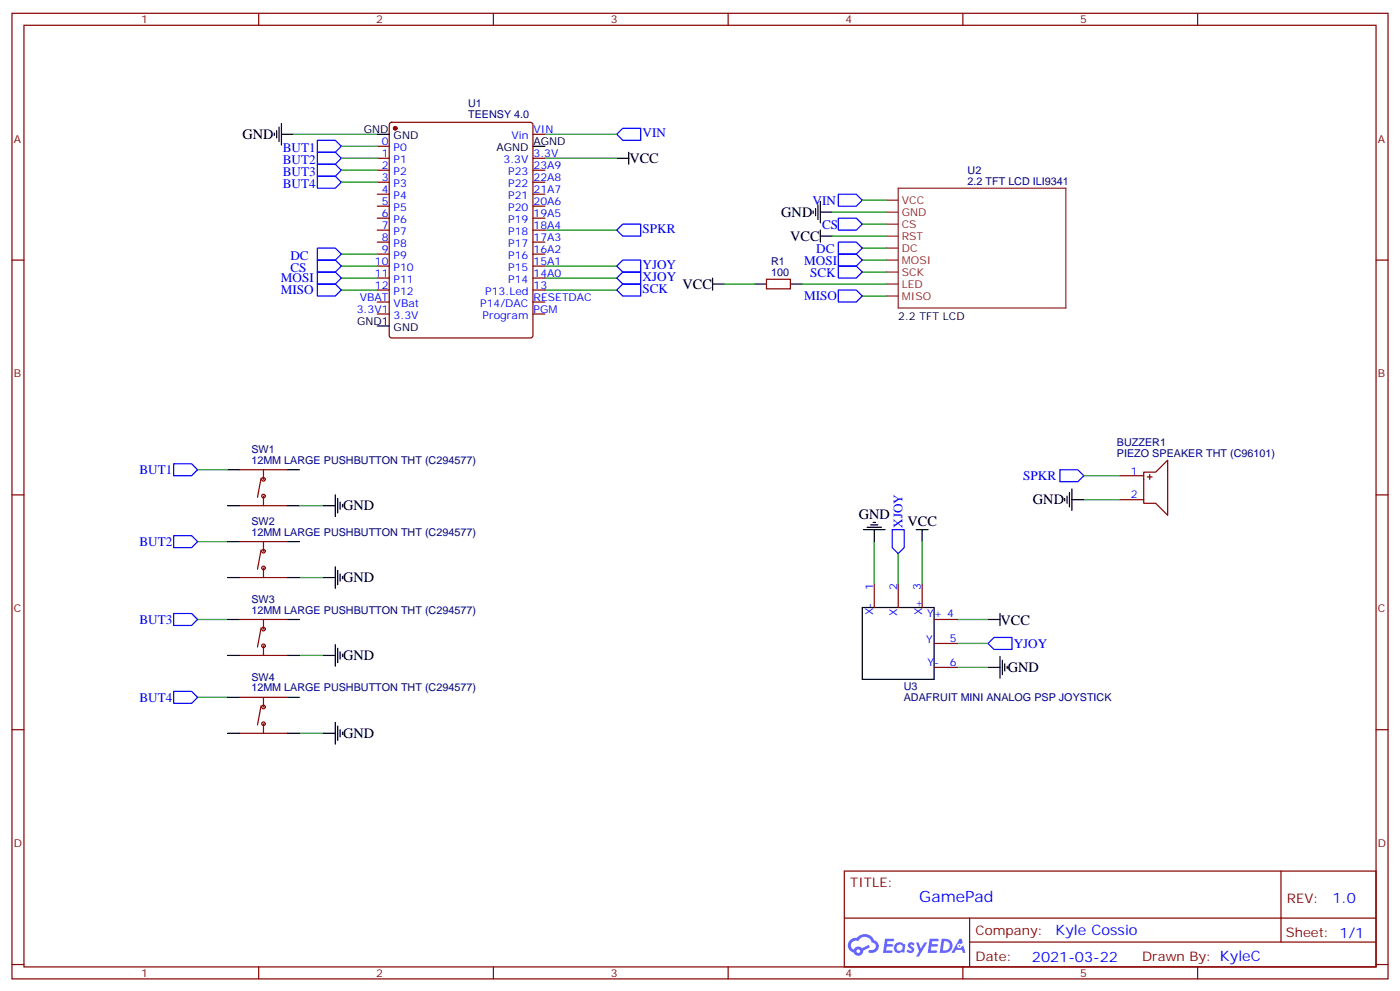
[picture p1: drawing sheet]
<svg xmlns="http://www.w3.org/2000/svg" width="412mm" height="292mm" viewBox="0 0 412 292" stroke-linecap="round" stroke-linejoin="round" font-family="sans-serif">
<g fill="none" stroke="#870000" stroke-width=".35">
<path d="M3.5 3.9h405.4v284.4h-405.4zM7.1 7.4h398.2v277.3h-398.2zM76.2 3.9v3.5M145.3 3.9v3.5M214.5 3.9v3.5M283.6 3.9v3.5M352.8 3.9v3.5M3.5 76.6h3.6M405.3 76.6h3.6M3.5 145.7h3.6M405.3 145.7h3.6M3.5 214.9h3.6"/>
<path d="M405.3 214.9h3.6M248.7 256.5h156.6v28.2h-156.6zM377.3 256.5v20.9M248.7 270.4h156.5M285.6 277.4h119.6M285.6 270.4v14.1M3.5 284h3.6M76.2 284.7v3.6M145.3 284.7v3.6M214.5 284.7v3.6M283.6 284.7v3.6M352.8 284.7v3.6"/>
<path d="M405.3 284h3.6"/>
</g>
<g fill="#5487ff">
<path d="M267.7 277.7a1.22 1.22 0 0 1 1.7 .2l-.4 .6a.47 .47 0 0 0-.3-.4 .47 .47 0 0 0-.5 .2l.1 .2a1.14 1.14 0 0 1 .8 1.8 1.14 1.14 0 0 1-1.9 0l-.2-.2 .5-.6 .7 .5a.29 .29 0 0 0 .3-.3 .29 .29 0 0 0-.2-.3 1.04 1.04 0 0 1-.6-1.7z"/>
<path d="M260.7 276.4h2.4l.3 .2-.2 .5-1.8 .1-.1 .8h1.5l.3 .4-.3 .4h-1.6l-.2 1.1h1.7l.2 .3-.2 .3-2.6 .1z"/>
<path d="M273.8 276.4h2.4l.3 .2-.1 .5-1.8 .1-.2 .8h1.6l.3 .4-.4 .4h-1.6l-.1 1.1h1.7l.2 .3-.2 .3-2.6 .1z"/>
<path d="M282.6 276.4h.7l.3 1.3-.6 .3a.69 .69 0 0 0-1 .3 .69 .69 0 0 0 .4 .9 .69 .69 0 0 0 .9-.6l.5-.2 .6 2.2h-.8l-.2-.9h-1.8l-.5 .9h-.8z"/>
<path d="M269.8 277.5h.8l.6 1.8 1.1-1.8h.9l-2.6 4.2h-.8l.9-1.5z"/>
<path d="M277.4 276.4l-.6 4.2h1.3a2.11 2.11 0 0 0 2.5-2.1 2.11 2.11 0 0 0-2.5-2.1zM278.1 277.2a1.39 1.39 0 0 1 1.7 1.4 1.39 1.39 0 0 1-1.8 1.3h-.3z"/>
<path d="M263.7 278.1a1.54 1.54 0 0 0-.1 2.1 1.54 1.54 0 0 0 2.2 .1l.6 .3 .3-2.3-.2-.3h-.4a1.49 1.49 0 0 0-2.4 .1zM264 279.1a.94 .94 0 0 1 1.8 0 .94 .94 0 0 1-1.8 0z"/>
<path d="M250.4 276.8a2.18 2.18 0 0 0 1.1 3.7 1.44 1.44 0 0 0 1.6 .9 1.44 1.44 0 0 0 1.2-1.4l2-1-.5-.8-1.9 1a1.47 1.47 0 0 0-2.4 .4 1.39 1.39 0 0 1-.7-1.9 1.39 1.39 0 0 1 2-.5 2.12 2.12 0 0 1 2.2-1.3 2.12 2.12 0 0 1 1.9 1.7 1.14 1.14 0 0 1 1.1 1.4 1.14 1.14 0 0 1-1.7 .7 .43 .43 0 0 0-.5 .4 .43 .43 0 0 0 .4 .5 1.98 1.98 0 0 0 2.5-1.2 1.98 1.98 0 0 0-1.2-2.6 3.1 3.1 0 0 0-5.3-.6l-.9 .1zM252.3 280.1a.55 .55 0 0 1 1.1 0 .55 .55 0 0 1-1.1 0z"/>
<circle cx="282.6" cy="278.5" r=".26"/>
</g>
<g fill="none" stroke="#870000" stroke-width=".35">
<path d="M114.9 36.2l.5-.2h40.9l.6 .4 .1 62.4-.5 .7h-41.1l-.7-.4v-62.4zM157 39.5h3.5M111.1 43.1h3.6M111.1 46.6h3.6M111.1 50.1h3.6M111.1 53.7h3.6M111.1 57.2h3.6M157 46.6h3.5M157 50.1h3.5M157 53.7h3.5M157 57.2h3.5M111.1 60.7h3.6"/>
<path d="M111.1 64.2h3.6M111.1 67.8h3.6M111.1 71.3h3.6M111.1 74.8h3.6M111.1 78.4h3.6M157 60.7h3.5M157 64.2h3.5M157 67.8h3.5M157 71.3h3.5M157 74.8h3.5M157 78.4h3.5M111.1 81.9h3.6"/>
<path d="M111.1 85.4h3.6M111.1 88.9h3.6M111.1 92.5h3.6M157 81.9h3.5M157 85.4h3.5M157 88.9h3.5M157 92.5h3.5M225.8 82.2h7v2.9h-7zM70.6 138.3h14.1M77.6 138.3v2.8M336.9 139h3.5l3.6-3.5v16.2l-3.6-3.5h-3.5zM338.7 139.7v1.4"/>
<path d="M70.6 148.9h14.1M70.6 159.5h14.1M76.9 140.8l-1.1 5.6M77.6 146.1v2.8M77.6 159.5v2.8M329.8 140.1h7.1M329.8 147.1h7.1M338 140.4h1.4M70.6 170.1h14.1M76.9 162l-1.1 5.6M77.6 167.3v2.8M257.5 171.8v7.1"/>
<path d="M264.6 171.8v7.1M271.6 171.8v7.1M70.6 182.4h14.1M70.6 193h14.1M76.9 184.9l-1.1 5.6M77.6 182.4v2.8M77.6 190.2v2.8M275.2 182.4h7M275.2 189.5h7M275.2 196.5h7M70.6 205.4h14.1M70.6 215.9h14.1"/>
<path d="M76.9 207.8l-1.1 5.7M77.6 205.4v2.8M77.6 213.1v2.8"/>
<circle cx="77.6" cy="141.1" r=".53"/>
<circle cx="77.6" cy="146.1" r=".53"/>
<circle cx="77.6" cy="167.3" r=".53"/>
<circle cx="77.6" cy="162.3" r=".53"/>
<circle cx="77.6" cy="190.2" r=".53"/>
<circle cx="77.6" cy="185.2" r=".53"/>
<circle cx="77.6" cy="208.2" r=".53"/>
<circle cx="77.6" cy="213.1" r=".53"/>
</g>
<circle cx="116.4" cy="37.8" r=".53" fill="#870000" stroke="#870000" stroke-width=".35"/>
<g fill="none" stroke="#000" stroke-width=".35">
<path d="M80.8 39.2v.7M81.5 38.5v2.1M82.2 37.4v4.3M82.9 39.5h3.5M82.9 36.4v6.3M111.1 39.5h3.6M157 43.1h3.5M181.7 46.6h3.5M185.2 44.8v3.6M241.7 59.3v6.4M239.5 62.1v.7M240.2 61.4v2.1"/>
<path d="M240.9 60.4v4.2M241.7 69.5h3.5M241.7 67.8v3.5M241.7 62.5h3.5M111.1 96h3.6M209.9 83.6h3.5M209.9 81.9v3.5M222.2 83.6h3.6M232.8 83.6h3.6M67 138.3h3.6M84.7 138.3h3.5M67 148.9h3.6"/>
<path d="M67 159.5h3.6M84.7 148.9h3.5M84.7 159.5h3.5M95.2 148.9h3.6M98.8 145.7v6.4M99.5 146.8v4.2M100.2 147.8v2.2M100.9 148.6v.7M254.4 156h6.3M255.4 155.3h4.2M256.5 154.6h2.1M257.2 153.8h.7"/>
<path d="M257.5 156v3.5M269.9 156h3.5M271.6 156v3.5M313.6 146.8v.7M314.3 146.1v2.1M315 145v4.3M315.7 147.1h3.6M315.7 144v6.3M67 170.1h3.6M84.7 170.1h3.5M95.2 170.1h3.6M98.8 166.9v6.3"/>
<path d="M99.5 168v4.2M100.2 169v2.1M100.9 169.7v.7M254 178.9h21.2v21.2h-21.2zM67 182.4h3.6M67 193h3.6M84.7 182.4h3.5M84.7 193h3.5M95.2 193h3.6M98.8 189.8v6.4M99.5 190.9v4.2M100.2 191.9v2.2"/>
<path d="M100.9 192.7v.7M291 182.4h3.6M291 196.5h3.6M294.6 180.7v3.5M294.6 193.4v6.3M295.3 194.4v4.2M296 195.5v2.1M296.7 196.2v.7M67 215.9h3.6M67 205.4h3.6M84.7 215.9h3.5M84.7 205.4h3.5"/>
<path d="M95.2 215.9h3.6M98.8 212.8v6.3M99.5 213.8v4.3M100.2 214.9v2.1M100.9 215.6v.7"/>
</g>
<path d="M261.1 58.9h3.5M264.6 55.4h49.4v35.3h-49.4zM261.1 76.6h3.5M261.1 73.1h3.5M261.1 69.5h3.5M261.1 66h3.5M261.1 62.5h3.5M261.1 87.2h3.5M261.1 83.6h3.5M261.1 80.1h3.5" fill="none" stroke="#8c2424" stroke-width=".35"/>
<g fill="none" stroke="#008700" stroke-width=".35">
<path d="M86.4 39.5h24.7M160.5 39.5h21.2M100.5 43.1h10.6M100.5 46.6h10.6M100.5 50.1h10.6M100.5 53.7h10.6M160.5 46.6h21.2M254 58.9h7.1M100.5 78.4h10.6M100.5 74.8h10.6M160.5 67.8h21.2M160.5 78.4h21.2"/>
<path d="M245.2 69.5h15.9M245.2 62.5h15.9M254 76.6h7.1M254 73.1h7.1M254 66h7.1M100.5 81.9h10.6M100.5 85.4h10.6M160.5 81.9h21.2M160.5 85.4h21.2M213.4 83.6h8.8M236.4 83.6h24.7M254 87.2h7.1"/>
<path d="M254 80.1h7.1M58.2 138.3h8.8M58.2 159.5h8.8M88.2 148.9h7M257.5 159.5v12.3M271.6 159.5v12.3M319.3 140.1h10.5M319.3 147.1h10.5M88.2 170.1h7M264.6 163v8.8M58.2 182.4h8.8M88.2 193h7"/>
<path d="M282.2 182.4h8.8M282.2 189.5h8.8M282.2 196.5h8.8M58.2 205.4h8.8M88.2 215.9h7"/>
</g>
<g fill="none" stroke="#00f" stroke-width=".35">
<path d="M181.7 39.5l1.7-1.7h5.3v3.5h-5.3zM93.5 41.3h5.3l1.7 1.8-1.7 1.7h-5.3zM93.5 44.8h5.3l1.7 1.8-1.7 1.8h-5.3zM93.5 48.4h5.3l1.7 1.7-1.7 1.8h-5.3zM93.5 51.9h5.3l1.7 1.8-1.7 1.7h-5.3zM246.9 57.2h5.3l1.8 1.7-1.8 1.8h-5.3zM93.5 73.1h5.3l1.7 1.7-1.7 1.8h-5.3zM93.5 76.6h5.3l1.7 1.8-1.7 1.7h-5.3zM181.7 67.8l1.7-1.8h5.3v3.5h-5.3zM181.7 78.4l1.7-1.8h5.3v3.5h-5.3zM246.9 78.4h5.3l1.8 1.7-1.8 1.8h-5.3zM246.9 74.8h5.3l1.8 1.8-1.8 1.8h-5.3z"/>
<path d="M246.9 71.3h5.3l1.8 1.8-1.8 1.7h-5.3zM246.9 64.2h5.3l1.8 1.8-1.8 1.8h-5.3zM93.5 80.1h5.3l1.7 1.8-1.7 1.7h-5.3zM93.5 83.6h5.3l1.7 1.8-1.7 1.8h-5.3zM181.7 81.9l1.7-1.8h5.3v3.5h-5.3zM181.7 85.4l1.7-1.8h5.3v3.6h-5.3zM246.9 85.4h5.3l1.8 1.8-1.8 1.7h-5.3zM51.2 136.6h5.2l1.8 1.7-1.8 1.8h-5.2zM312.2 138.3h5.3l1.8 1.8-1.8 1.8h-5.3zM51.2 157.7h5.2l1.8 1.8-1.8 1.8h-5.2zM262.8 156h3.5v5.3l-1.7 1.7-1.8-1.7zM51.2 180.7h5.2l1.8 1.7-1.8 1.8h-5.2z"/>
<path d="M291 189.5l1.8-1.8h5.3v3.5h-5.3zM51.2 203.6h5.2l1.8 1.8-1.8 1.7h-5.2z"/>
</g>
<text font-size="4.6" fill="#00f" x="270.8" y="265.5">GamePad</text>
<g font-size="4.2">
<text x="71.4" y="41">GND</text>
<text x="185.4" y="48.1">VCC</text>
<text x="230.1" y="63.9">GND</text>
<text x="232.8" y="71">VCC</text>
<text x="201" y="85.1">VCC</text>
<text x="304.3" y="148.6">GND</text>
<text x="101.1" y="150.3">GND</text>
<text x="252.9" y="152.8">GND</text>
<text x="267.3" y="154.9">VCC</text>
<text x="101.1" y="171.5">GND</text>
<text x="294.7" y="183.9">VCC</text>
<text x="101.1" y="194.4">GND</text>
<text x="296.9" y="198">GND</text>
<text x="101.1" y="217.3">GND</text>
</g>
<g font-size="4.2" fill="#00f">
<text x="392.5" y="265.8">1.0</text>
<text x="310.9" y="275.3">Kyle Cossio</text>
<text x="304" y="283.1">2021-03-22</text>
</g>
<g font-size="3.9" fill="#00f">
<text x="189.3" y="40.3">VIN</text>
<text x="83.3" y="44.8">BUT1</text>
<text x="83.3" y="48.4">BUT2</text>
<text x="83.3" y="51.9">BUT3</text>
<text x="83.3" y="55.4">BUT4</text>
<text x="239.3" y="60.2">VIN</text>
<text x="189.3" y="68.5">SPKR</text>
<text x="242.2" y="67.3">CS</text>
<text x="85.5" y="76.6">DC</text>
<text x="236.9" y="77.9">MOSI</text>
<text x="240.4" y="74.4">DC</text>
<text x="82.7" y="83.1">MOSI</text>
<text x="85.5" y="80.1">CS</text>
<text x="189.3" y="79.1">YJOY</text>
<text x="189.3" y="82.7">XJOY</text>
<text x="238.7" y="81.4">SCK</text>
<text x="82.7" y="86.7">MISO</text>
<text x="189.3" y="86.2">SCK</text>
<text x="236.9" y="88.5">MISO</text>
<text x="41.1" y="139.6">BUT1</text>
<text x="301.4" y="141.4">SPKR</text>
<text x="265.9" y="155.5" transform="rotate(-90 265.9 155.5)">XJOY</text>
<text x="41.1" y="160.8">BUT2</text>
<text x="41.1" y="183.7">BUT3</text>
<text x="298.6" y="190.7">YJOY</text>
<text x="41.1" y="206.7">BUT4</text>
</g>
<g font-size="3.9" fill="#800">
<text x="250.5" y="261.1">TITLE:</text>
<text x="379.1" y="265.8">REV:</text>
<text x="287.4" y="275.3">Company:</text>
<text x="378.7" y="275.9">Sheet: 1/1</text>
<text x="287.4" y="283">Date:</text>
<text x="336.4" y="283.1">Drawn By: KyleC</text>
</g>
<g font-size="3.2" fill="#800">
<text x="41.6" y="6.9">1</text>
<text x="110.8" y="6.9">2</text>
<text x="179.9" y="6.9">3</text>
<text x="249.1" y="6.9">4</text>
<text x="318.2" y="6.9">5</text>
<text x="4.1" y="42">A</text>
<text x="405.9" y="42">A</text>
<text x="4.1" y="111.2">B</text>
<text x="405.9" y="111.2">B</text>
<text x="4.1" y="180.3">C</text>
<text x="405.9" y="180.3">C</text>
<text x="4.1" y="249.4">D</text>
<text x="405.9" y="249.4">D</text>
<text x="41.6" y="287.7">1</text>
<text x="110.8" y="287.7">2</text>
<text x="179.9" y="287.7">3</text>
<text x="249.1" y="287.7">4</text>
<text x="318.2" y="287.7">5</text>
</g>
<g font-size="3.2" fill="#000080">
<text x="137.9" y="34.7">TEENSY 4.0</text>
<text x="137.9" y="31.5">U1</text>
<text x="285" y="51.1">U2</text>
<text x="285" y="54.4">2.2 TFT LCD ILI9341</text>
<text x="227.2" y="77.9">R1</text>
<text x="227.2" y="81.2">100</text>
<text x="329" y="131.2">BUZZER1</text>
<text x="74" y="136.6">12MM LARGE PUSHBUTTON THT (C294577)</text>
<text x="74" y="133.5">SW1</text>
<text x="329" y="134.4">PIEZO SPEAKER THT (C96101)</text>
<text x="74" y="154.7">SW2</text>
<text x="74" y="157.7">12MM LARGE PUSHBUTTON THT (C294577)</text>
<text x="74" y="177.6">SW3</text>
<text x="74" y="180.7">12MM LARGE PUSHBUTTON THT (C294577)</text>
<text x="74" y="203.6">12MM LARGE PUSHBUTTON THT (C294577)</text>
<text x="74" y="200.5">SW4</text>
<text x="266.2" y="203.1">U3</text>
<text x="266.2" y="206.3">ADAFRUIT MINI ANALOG PSP JOYSTICK</text>
</g>
<g font-size="3.2">
<text x="107.2" y="39.2">GND</text>
<text x="116" y="41">GND</text>
<text x="146.2" y="44.5">AGND</text>
<text x="157.2" y="42.7">AGND</text>
<text x="105.2" y="95.6">GND1</text>
<text x="264.6" y="94.2">2.2 TFT LCD</text>
<text x="116" y="97.4">GND</text>
</g>
<g font-size="3.2" fill="#00f">
<text x="150.6" y="41">Vin</text>
<text x="157.2" y="39.2">VIN</text>
<text x="112.5" y="42.7">0</text>
<text x="112.5" y="46.2">1</text>
<text x="116" y="44.5">P0</text>
<text x="157.2" y="46.2">3.3V</text>
<text x="112.5" y="49.8">2</text>
<text x="112.5" y="53.3">3</text>
<text x="116" y="48">P1</text>
<text x="116" y="51.5">P2</text>
<text x="148.3" y="48">3.3V</text>
<text x="149.7" y="51.5">P23</text>
<text x="157.2" y="53.3">22A8</text>
<text x="157.2" y="49.8">23A9</text>
<text x="112.5" y="56.8">4</text>
<text x="116" y="55.1">P3</text>
<text x="116" y="58.6">P4</text>
<text x="149.7" y="58.6">P21</text>
<text x="149.7" y="55.1">P22</text>
<text x="157.2" y="56.8">21A7</text>
<text x="112.5" y="60.4">5</text>
<text x="112.5" y="63.9">6</text>
<text x="116" y="62.1">P5</text>
<text x="116" y="65.7">P6</text>
<text x="149.7" y="65.7">P19</text>
<text x="149.7" y="62.1">P20</text>
<text x="157.2" y="63.9">19A5</text>
<text x="157.2" y="60.4">20A6</text>
<text x="112.5" y="67.4">7</text>
<text x="112.5" y="70.9">8</text>
<text x="116" y="69.2">P7</text>
<text x="149.7" y="69.2">P18</text>
<text x="157.2" y="70.9">17A3</text>
<text x="157.2" y="67.4">18A4</text>
<text x="110.4" y="78">10</text>
<text x="112.5" y="74.5">9</text>
<text x="116" y="72.7">P8</text>
<text x="116" y="76.2">P9</text>
<text x="149.7" y="76.2">P16</text>
<text x="149.7" y="72.7">P17</text>
<text x="157.2" y="78">15A1</text>
<text x="157.2" y="74.5">16A2</text>
<text x="110.4" y="81.5">11</text>
<text x="116" y="79.8">P10</text>
<text x="116" y="83.3">P11</text>
<text x="149.7" y="83.3">P14</text>
<text x="149.7" y="79.8">P15</text>
<text x="157.2" y="81.5">14A0</text>
<text x="106" y="88.6">VBAT</text>
<text x="110.4" y="85.1">12</text>
<text x="116" y="86.8">P12</text>
<text x="142.9" y="86.8">P13.Led</text>
<text x="157.2" y="88.6">RESETDAC</text>
<text x="157.2" y="85.1">13</text>
<text x="105.1" y="92.1">3.3V1</text>
<text x="116" y="90.3">VBat</text>
<text x="116" y="93.9">3.3V</text>
<text x="141.5" y="90.3">P14/DAC</text>
<text x="142.2" y="93.9">Program</text>
<text x="157.2" y="92.1">PGM</text>
<text x="333.1" y="139.7">1</text>
<text x="333.1" y="146.8">2</text>
<text x="257.2" y="173.6" transform="rotate(-90 257.2 173.6)">1</text>
<text x="264.2" y="173.6" transform="rotate(-90 264.2 173.6)">2</text>
<text x="271.3" y="173.6" transform="rotate(-90 271.3 173.6)">3</text>
<text x="257.2" y="181.1" transform="rotate(-90 257.2 181.1)">X-</text>
<text x="264.2" y="181.4" transform="rotate(-90 264.2 181.4)">X</text>
<text x="271.6" y="181.2" transform="rotate(-90 271.6 181.2)">X+</text>
<text x="273.1" y="181.7">Y+ 4</text>
<text x="272.9" y="189.5">Y</text>
<text x="279.8" y="189.1">5</text>
<text x="273.2" y="196.2">Y-</text>
<text x="279.8" y="196.2">6</text>
</g>
<g font-size="3.2" fill="#8d2323">
<text x="265.6" y="63.5">GND</text>
<text x="265.6" y="60">VCC</text>
<text x="265.6" y="70.6">RST</text>
<text x="265.6" y="67.1">CS</text>
<text x="265.6" y="77.6">MOSI</text>
<text x="265.6" y="74.1">DC</text>
<text x="265.6" y="81.2">SCK</text>
<text x="265.6" y="88.2">MISO</text>
<text x="265.6" y="84.7">LED</text>
</g>
</svg>
